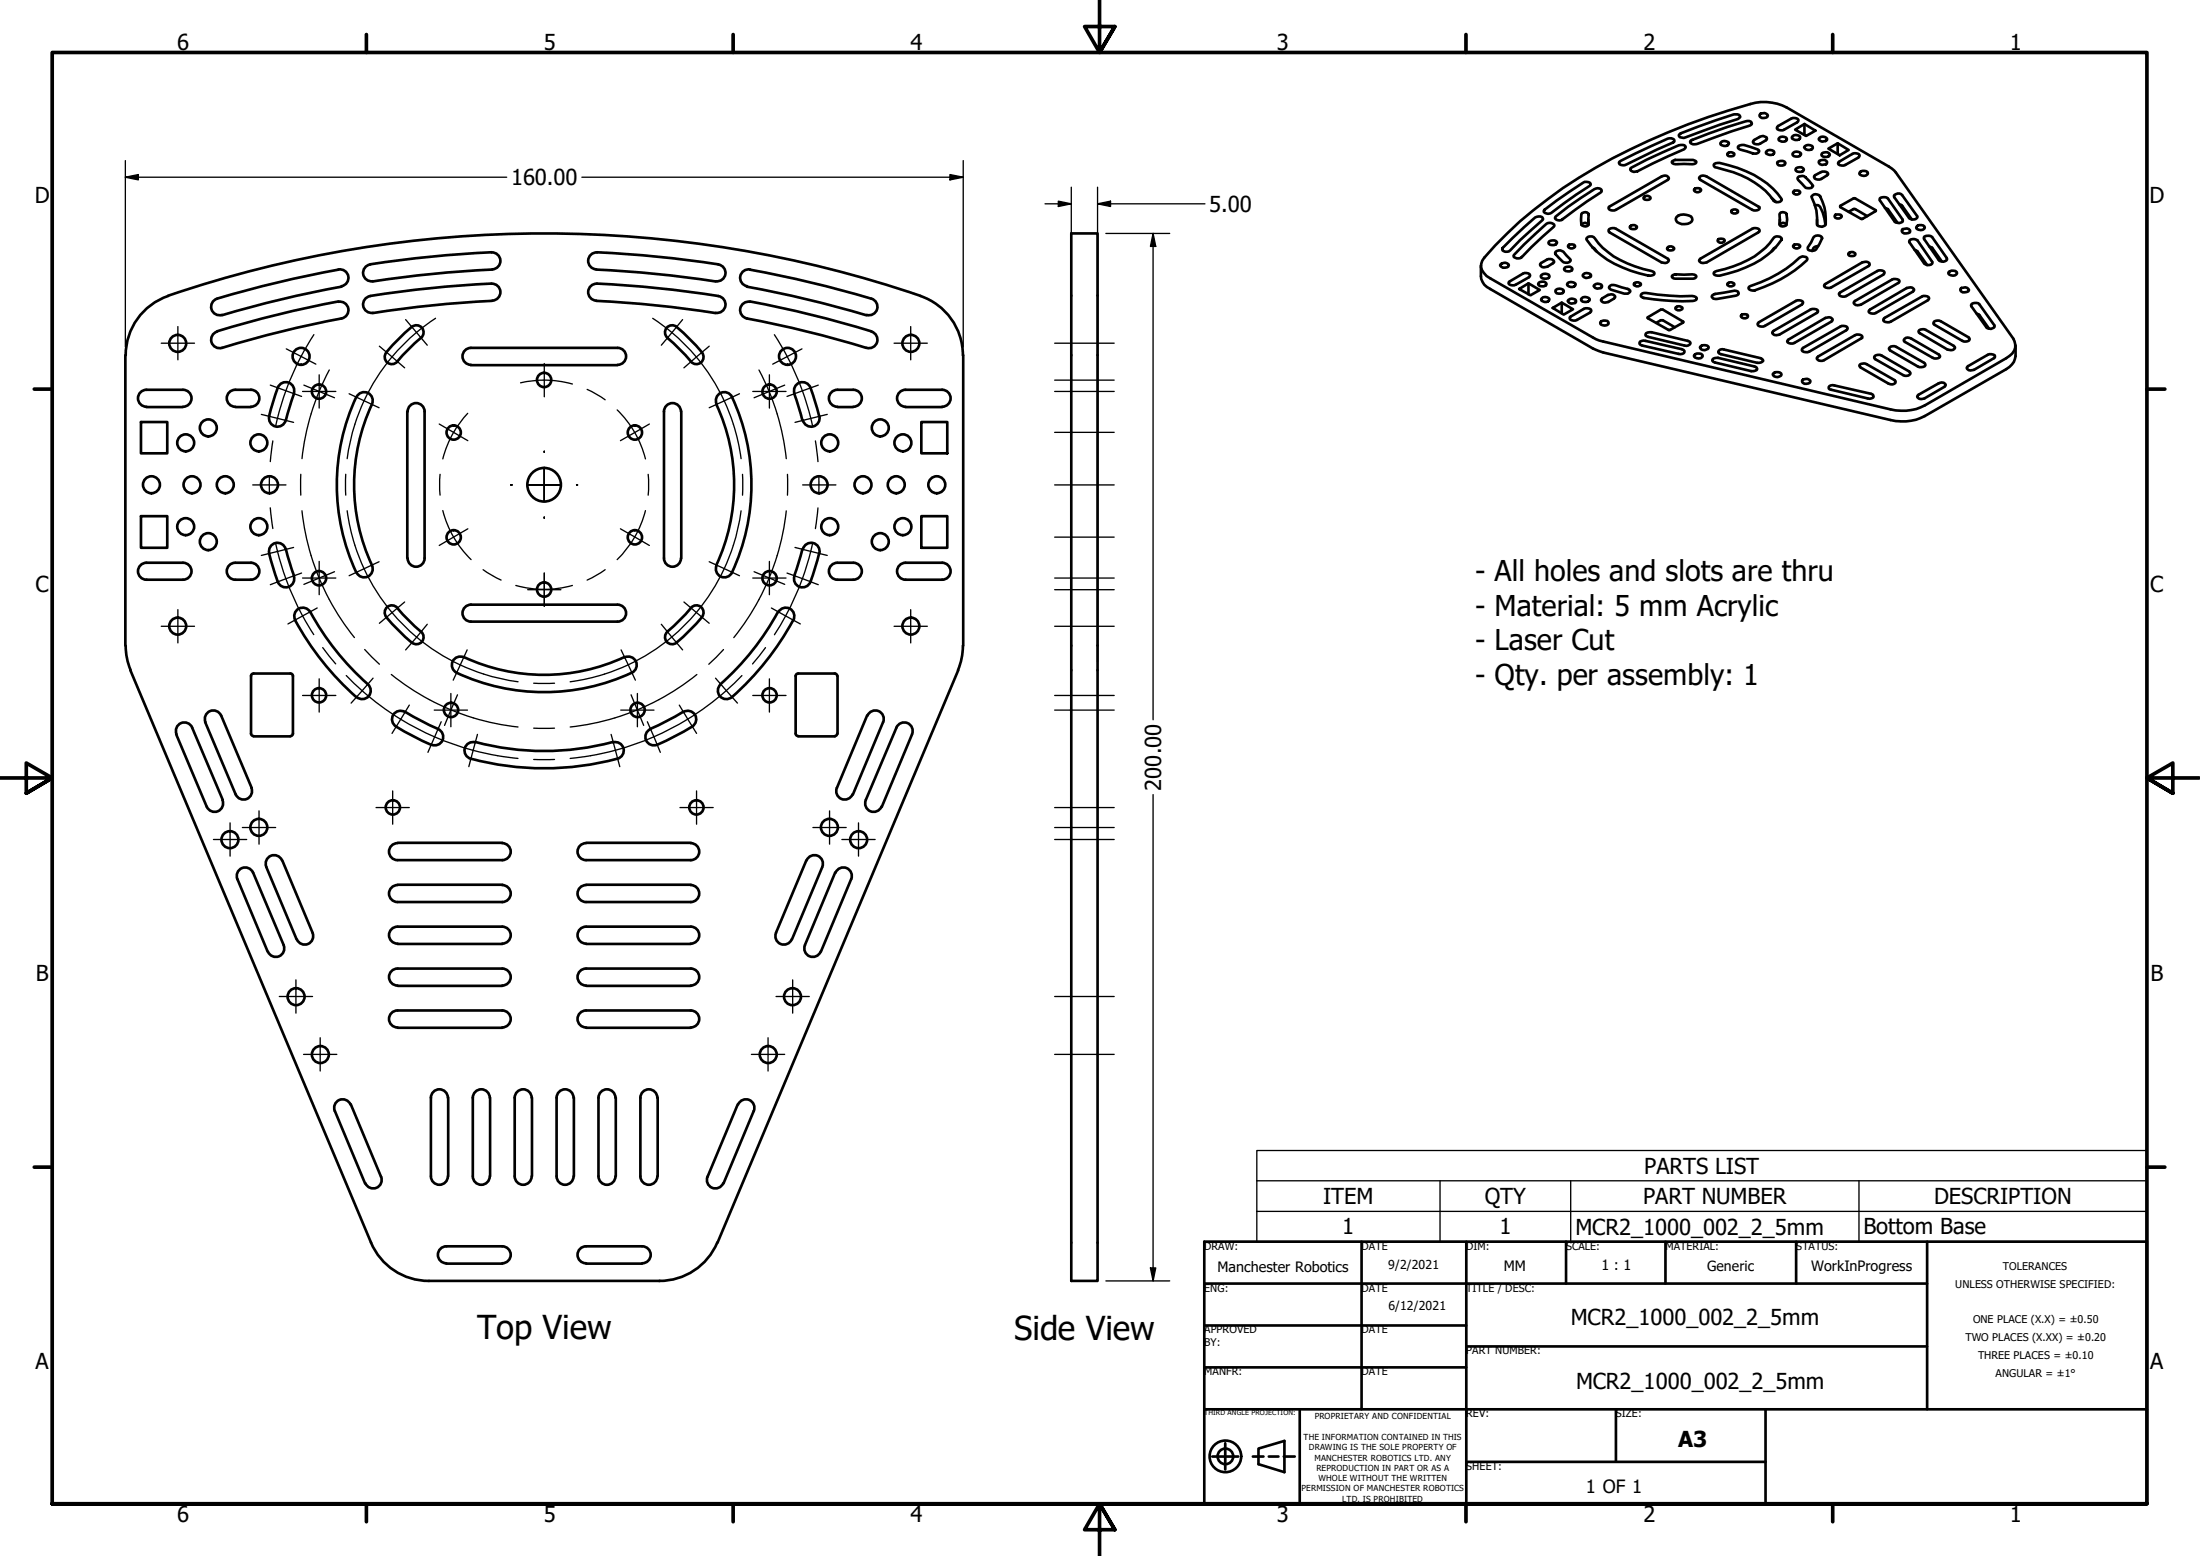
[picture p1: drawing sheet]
<svg xmlns="http://www.w3.org/2000/svg" width="420mm" height="297mm" viewBox="0 0 420 297" stroke-linecap="round" stroke-linejoin="round" font-family="sans-serif">
<!-- layer: Visible (ANSI) -->
<g fill="none" stroke="#000" stroke-width=".51">
<path d="M307.2 39.5l10.1-5.8a.82 .82 0 0 1 .8-.2 .82 .82 0 0 1 .6 .6l-10.1 6a.86 .86 0 0 1-1.4-.6zM309.2 30.9l3.2-1.6 6.1-2.8a.74 .74 0 0 1 .8-.1 .74 .74 0 0 1 .4 .7l-9.1 4.3a1.05 1.05 0 0 1-1.4-.3zM311.4 32.1a65.6 65.6 0 0 1 9.6-4.4 .68 .68 0 0 1 .9 .4l-.3 .4-6 2.7-2.9 1.5a1.05 1.05 0 0 1-1.4-.3zM313.9 37.7a.74 .74 0 0 1 .7-.3 .74 .74 0 0 1 .6 .5 .79 .79 0 0 1-1.3-.2zM319.3 30.8l.6-.3h3.4l.6 .3 .1 .2-.2 .2-.6 .2h-3.2l-.6-.2zM320.7 25.6a77.8 77.8 0 0 1 10.8-3.8l.7 .2 .2 .3-.5 .4-3.4 1.1-6.6 2.4a1.07 1.07 0 0 1-1.3-.4zM322.9 26.8a94.5 94.5 0 0 1 10.8-3.7l.7 .1 .2 .5-.5 .3-3.4 1.1-6.6 2.4a.97 .97 0 0 1-1.3-.5zM323.5 36.2a.79 .79 0 0 1 1.4 .2 .74 .74 0 0 1-.8 .3 .74 .74 0 0 1-.6-.5zM324.6 33.8a1.11 1.11 0 0 1 1.3-.1l10.1 5.8a.86 .86 0 0 1-1.4 .6l-9.9-5.8-.2-.3zM327.4 31.3l.6-.2a18.2 18.2 0 0 1 12.2 6.9l.1 .1a1.02 1.02 0 0 1-1.6 .2 15.8 15.8 0 0 0-9.3-5.9l-1.9-.5-.2-.4zM328.7 27.2a1.08 1.08 0 0 1 1.5 .1 .88 .88 0 0 1-.8 .6 .88 .88 0 0 1-.9-.5zM329.9 29.3a.93 .93 0 0 1 1.3 0v.3a.97 .97 0 0 1-1.3 0z"/>
<path d="M332 27.9a2.32 2.32 0 0 1 2.3 .2l1.3 .4 .4 .3a.85 .85 0 0 1-1.3 .5l-2.6-.9-.2-.2zM335 26.7l1-.6a.96 .96 0 0 1 1.4 .3v.2a2.49 2.49 0 0 1-2.2 .9l-.4-.4zM336.2 21.7a.97 .97 0 0 1 1.4 .4 .97 .97 0 0 1-1.6 0zM337.4 28.9a.85 .85 0 0 1 1.4 .4 .97 .97 0 0 1-1.6-.2zM338.3 37.8l.9 .7M339.4 24.2l2.7-1.5a1.13 1.13 0 0 1 1.4 .2l-.3 .5-2.5 1.4a1.16 1.16 0 0 1-1.4-.3zM339.5 30.9a1.2 1.2 0 0 1 1.5 .2 .85 .85 0 0 1-.8 .5 .85 .85 0 0 1-.8-.5zM339.8 26.3a.85 .85 0 0 1 1.4 .4 .95 .95 0 0 1-1.5-.2zM342.3 26a.85 .85 0 0 1 1.5 .4 .95 .95 0 0 1-1.6-.2zM342.5 29.2a1.08 1.08 0 0 1 1.5 .1 .88 .88 0 0 1-.8 .6 .88 .88 0 0 1-.9-.5zM342.5 36.6a.79 .79 0 0 1 1.3 .2 .74 .74 0 0 1-.7 .4 .74 .74 0 0 1-.6-.6zM342.8 24.8l1.8-1.1 2.1 1.2-1.8 1.1z"/>
<path d="M343 32.1a.85 .85 0 0 1 1.5 .4 1.01 1.01 0 0 1-1.6-.1zM343.5 33.7a1.13 1.13 0 0 1 1.3 .1l1.5 1.7a1.07 1.07 0 0 1-1.6 .2l-1.3-1.4-.1-.2zM344.6 23.7v2.1M344.7 27.9a1.09 1.09 0 0 1 1.5 .2v.2a1.02 1.02 0 0 1-1.6-.2zM346.1 37.3a1 1 0 0 1 1.5 .2 9.4 9.4 0 0 1 1.1 5.3 .95 .95 0 0 1-1.7 0 9.3 9.3 0 0 0-1.1-5.3zM346.5 33.6a2.64 2.64 0 0 1 2.2-.8l.4 .3a2.19 2.19 0 0 1-1.6 1.2 .8 .8 0 0 1-1-.7zM346.6 39.2a.83 .83 0 0 1 1 .3l.5 1.1 .5 2.2M347.4 30.7a1.19 1.19 0 0 1 1.5 .2v.2a.92 .92 0 0 1-1.6-.1zM347.5 26.3a.85 .85 0 0 1 1.4 .4 .95 .95 0 0 1-1.6-.2zM348 29.3a.85 .85 0 0 1 1.4 .3 1.01 1.01 0 0 1-1.5-.1zM349.2 28.4l1.8-1 2.1 1.2-1.8 1zM351 27.4v2"/>
<path d="M351.1 31l2.7-1.6a1.16 1.16 0 0 1 1.4 .2l-.3 .5-2.5 1.4a1.16 1.16 0 0 1-1.4-.3zM351.5 39.3l2.6-1.5 4.2 2.4-2.8 1.6-4-2.3zM355.2 32.9a.97 .97 0 0 1 1.5 .2 1.03 1.03 0 0 1-1.6 .1zM359 37.8l.3-.1a1.32 1.32 0 0 1 1.3 .2l2.8 4.2a1.01 1.01 0 0 1-1.6 .2l-2.8-4zM360 39.7l.6 .2 1.8 2.6M361.8 37.2a1.06 1.06 0 0 1 1.5 .1l2.9 4.2a1.07 1.07 0 0 1-1.6 .1l-2.8-4-.1-.2zM362.8 39l.5 .3 1.8 2.6M32.1 56.5a222.7 222.7 0 0 1 143.7 0M32.1 56.5a12 12 0 0 0-8.1 11.3M64.6 57.6a1.62 1.62 0 0 1 1.9 1.3 1.62 1.62 0 0 1-1.3 1.9M64.6 57.5l-10.9 2.4-12.2 3.3M65.2 54.6a1.61 1.61 0 0 0 1.3-1.8 1.61 1.61 0 0 0-1.9-1.3 198.6 198.6 0 0 0-23.5 5.7 1.62 1.62 0 0 0-.6 2 1.62 1.62 0 0 0 1.9 .9"/>
<path d="M65.2 54.7l-12.2 2.6-10.6 2.9M70.7 56.5a190.1 190.1 0 0 1 23.6-2.3 1.62 1.62 0 0 1 1.3 1.7 1.62 1.62 0 0 1-1.6 1.5M70.7 56.5a1.62 1.62 0 0 0-1.3 1.9 1.62 1.62 0 0 0 1.8 1.3M94 57.4l-10.7 .8-12.1 1.6M94 51.5l-10.7 .7-12.1 1.5M94 51.4a1.63 1.63 0 0 0 1.6-1.7 1.63 1.63 0 0 0-1.7-1.5 191.6 191.6 0 0 0-23.6 2.4 1.62 1.62 0 0 0-.9 1.9 1.62 1.62 0 0 0 1.8 1.2M113.9 57.4l12.2 1 10.6 1.4M113.9 57.4a1.62 1.62 0 0 1-1.6-1.7 1.62 1.62 0 0 1 1.7-1.5 187.8 187.8 0 0 1 23.6 2.4 1.62 1.62 0 0 1 .9 2 1.62 1.62 0 0 1-1.8 1.1M113.9 51.4a1.62 1.62 0 0 1-1.6-1.7 1.62 1.62 0 0 1 1.7-1.5 188.9 188.9 0 0 1 23.6 2.4 1.62 1.62 0 0 1 .9 1.9 1.62 1.62 0 0 1-1.8 1.2M113.9 51.5l12.2 .9 10.6 1.3M142.6 54.7l10.8 2.3 12 3.2M143.2 51.5l12.5 2.6 10.7 2.9"/>
<path d="M143.2 57.6l12.5 2.7 10.7 3M143.3 51.4a1.62 1.62 0 0 0-1.9 1.3 1.62 1.62 0 0 0 1.3 1.9M143.3 57.6a1.62 1.62 0 0 0-1.9 1.3 1.62 1.62 0 0 0 1.3 1.9M166.4 57a1.62 1.62 0 0 1 1.1 2 1.62 1.62 0 0 1-2 1.1M175.8 56.5a12 12 0 0 1 8.1 11.3M204.6 44.6h5v199.9h-5zM282.8 50.7a3.8 3.8 0 0 0 1.2 4.1l20.2 11.7 2 .8 54.9 12.9a9.3 9.3 0 0 0 6.5-.8l15.6-8.9a3.4 3.4 0 0 0 1.7-2.5v-2M286.5 50.5a.98 .98 0 0 1 1.7 .2 .93 .93 0 0 1-1.7-.2zM287 47.4a53.8 53.8 0 0 1 6.5-6 .84 .84 0 0 1 1.2 .4l-4.4 4-1.9 2a.93 .93 0 0 1-1.5-.3zM287.8 44.6a96.4 96.4 0 0 1 30.8-19.3 127.4 127.4 0 0 1 16.7-5.7 9.6 9.6 0 0 1 5.9 .9l19.5 11.3 1.1 .8 22.7 32a2.32 2.32 0 0 1-.7 3.3l-16.2 9.5a9.3 9.3 0 0 1-6.5 .8l-55.7-13.2-1.2-.6-19.6-11.3a2.48 2.48 0 0 1-1.1-3.9zM288.2 53.8l2.6-1.6a1.08 1.08 0 0 1 1.4 .4l-.2 .3-2.5 1.4a1.13 1.13 0 0 1-1.4-.2zM290.1 55.2l1.8-1.1 2.2 1.3-1.8 1z"/>
<path d="M291.1 46.7l4.2-4a1 1 0 0 1 1.6 .4l-4.4 4-1.9 2a1 1 0 0 1-1.5-.3zM291.9 54.1v2.1M293.9 54a.85 .85 0 0 1 1.4 .3 1.01 1.01 0 0 1-1.5-.1zM294.1 50.4a2.49 2.49 0 0 1 2.3-.9l.3 .2 .1 .4a2.49 2.49 0 0 1-2.3 .9l-.2-.2zM294.4 52.5a1.03 1.03 0 0 1 1.5 .2v.2a1.16 1.16 0 0 1-1.6 0v-.2zM294.4 56.9a1.01 1.01 0 0 1 1.5 .2 .84 .84 0 0 1-.8 .6 .84 .84 0 0 1-.8-.6zM295 40.1l2.3-1.8 5.1-3.5a.88 .88 0 0 1 1.4 .5l-7.5 5.3a.95 .95 0 0 1-1.5-.4zM295.8 46.1a1.2 1.2 0 0 1 1.6 .2 .92 .92 0 0 1-.8 .5 .92 .92 0 0 1-.9-.5zM296.5 58.8l1.8-1 2.1 1.2-1.8 1.1zM297.1 55.4a1.09 1.09 0 0 1 1.5 .1v.2a1.1 1.1 0 0 1-1.5 .1zM297.1 41.3a59.7 59.7 0 0 1 7.7-5.3 .73 .73 0 0 1 1.1 .6l-7.5 5.2a.87 .87 0 0 1-1.4-.3zM297.1 48.1a1.14 1.14 0 0 1 1.5 0l1.4 1.5a.97 .97 0 0 1-1.6 .3l-1.3-1.4-.1-.3z"/>
<path d="M298.3 57.8v2M298.8 51.1a.85 .85 0 0 1 1.5 .4 1.01 1.01 0 0 1-1.6-.1zM299.4 54a1.2 1.2 0 0 1 1.5 .2 .88 .88 0 0 1-.8 .6 .88 .88 0 0 1-.8-.5zM299.5 57.3a.85 .85 0 0 1 1.5 .3 .97 .97 0 0 1-1.6-.1zM299.7 46.7a1.09 1.09 0 0 1 1.1 .2 .69 .69 0 0 1-.7 .5 .69 .69 0 0 1-.6-.5zM302.1 56.9a1.08 1.08 0 0 1 1.5 .2 .85 .85 0 0 1-1.3 .5l-.3-.2-.1-.3zM302.1 40.7a.83 .83 0 0 1 1.3 .2v1.9a.8 .8 0 0 1-1.4 0l-.1-.9 .1-1zM302.4 52.4a.85 .85 0 0 1 1.4 .4 .95 .95 0 0 1-1.5-.2zM303.1 45.4a1.06 1.06 0 0 1 1.4 .1 14.8 14.8 0 0 0 7.7 5.3l3.2 .9 .5 .3 .1 .2a1.19 1.19 0 0 1-1.2 .4 19.2 19.2 0 0 1-11-5.8l-.8-1zM303.3 42.8a.87 .87 0 0 0-1.3 .1M303.3 41.9v1.1M304.1 47.2l.3 .2 .5 .6"/>
<path d="M304.5 54.4a.85 .85 0 0 1 1.4 .4 .97 .97 0 0 1-1.5-.2zM306 56.9a2.47 2.47 0 0 1 2.1-.7l.4 .4-.1 .2a2.49 2.49 0 0 1-2.3 .9l-.3-.4zM307.3 43.7a1.32 1.32 0 0 1 1.3 0l10.1 5.9a.7 .7 0 0 1-1.1 .6l-.3-.1-9.9-5.7-.2-.2zM307.5 54.5a2.36 2.36 0 0 1 2.2 .3l1.2 .4 .4 .3a.81 .81 0 0 1-1.1 .6l-2.5-.8-.4-.4zM311.3 43.2a.97 .97 0 0 1 1.3 0v.3a.93 .93 0 0 1-1.3 0zM312 54.2a.97 .97 0 0 1 1.4 0 .67 .67 0 0 1-.5 .5 .67 .67 0 0 1-.7-.2l-.2-.1zM313.4 56.2l.3-.2 .7-.1a51.7 51.7 0 0 0 9.1 .7l.5 .3-.1 .4-.3 .1a37.3 37.3 0 0 1-10-.6l-.2-.2zM318.6 47.2a.72 .72 0 0 1 1.1 .3 .77 .77 0 0 1-1.3-.1zM319.4 52.6l.6-.2h3.2h.4l.4 .4-.3 .3-.4 .1h-3.4l-.6-.3zM320 58.7a.93 .93 0 0 1 1.3 0v.3a.97 .97 0 0 1-1.3 0zM320.2 41.5a2.41 2.41 0 0 1 2.8-.2 .71 .71 0 0 1-.2 1.2 2.02 2.02 0 0 1-2.7-.4zM324.5 49.6l10.1-5.9a.86 .86 0 0 1 1.4 .5l-10.1 5.9a1.15 1.15 0 0 1-1.4-.3z"/>
<path d="M327 56.4l.5-.3 3.5-.6a.73 .73 0 0 1 1 .6l-.5 .3-3.6 .7a.78 .78 0 0 1-1-.5zM327.3 52l.2-.1a21.1 21.1 0 0 0 9.7-4.6l1.5-1.8a1.02 1.02 0 0 1 1.6 .1 15.1 15.1 0 0 1-8.4 6.1l-3.5 .9a1.05 1.05 0 0 1-1.1-.4zM328.2 45.6a1.09 1.09 0 0 1 1.2 .2v.2a.72 .72 0 0 1-.8 .4 .72 .72 0 0 1-.6-.6zM329.9 54.2a.93 .93 0 0 1 1.3 0v.2a.97 .97 0 0 1-1.3 0zM330.8 40.1a.7 .7 0 0 1 1.1 .4 .71 .71 0 0 1-.7 .3 .71 .71 0 0 1-.6-.6zM334.1 54.7a26.9 26.9 0 0 0 9.8-5.6 .97 .97 0 0 1 1.3 .4 23.4 23.4 0 0 1-10.4 6 .71 .71 0 0 1-.9-.6zM339.2 47.2l-.4 .2-.5 .6M339.9 40.8a.8 .8 0 0 1 1.3 .1l.1 1-.1 .9a.75 .75 0 0 1-.7 .4 .75 .75 0 0 1-.6-.4zM339.9 42.8a.8 .8 0 0 1 1.3 .1M339.9 41.9v1.1M342.5 46.9a.79 .79 0 0 1 1.3 .2 .74 .74 0 0 1-.7 .3 .74 .74 0 0 1-.6-.5zM346.3 45.3a.96 .96 0 0 1 1.7 .2l-1.2 2.1a1.13 1.13 0 0 1-1.6-.1v-.3z"/>
<path d="M347 41.9v1.1M347.2 47l-.7 .2-.4 .7M348.4 54.3l7.3-4.2a1.05 1.05 0 0 1 1.4 .3l-.2 .4-7.1 4a1.16 1.16 0 0 1-1.4-.2zM350.5 41a1.16 1.16 0 0 1 1.2 .2v.2a.72 .72 0 0 1-.7 .3 .72 .72 0 0 1-.6-.5zM351.2 56l7.3-4.3a1.13 1.13 0 0 1 1.4 .3l-.2 .4-7.1 4.1a.86 .86 0 0 1-1.4-.5zM353 48.4a.97 .97 0 0 1 1.3 0v.2a.93 .93 0 0 1-1.3 0zM353.1 40.4l1-.5 2.5 1.4M354.3 57.5l7-4.1a1.24 1.24 0 0 1 1.5 .2l-.3 .4-7.1 4.2a1.08 1.08 0 0 1-1.4-.4zM357.1 59.1l7.1-4.1a1.05 1.05 0 0 1 1.4 .3l-.3 .4-7 4a1.13 1.13 0 0 1-1.4-.2zM363.4 43.7a.97 .97 0 0 1 1.4 .4l-.1 .3a1.19 1.19 0 0 1-1.5-.2v-.3zM364.7 45.9a1.24 1.24 0 0 1 1.5 0l2.9 4.3a.99 .99 0 0 1-1.6 .1l-2.8-4zM365.6 47.7l.6 .3 1.8 2.6"/>
<path d="M366 43.3a.95 .95 0 0 1 1.6 .2 1.03 1.03 0 0 1-1.6 0zM367.5 45.2l.2-.1a1.32 1.32 0 0 1 1.3 .2l2.9 4.2a1.01 1.01 0 0 1-1.6 .1l-2.8-4zM368.4 47l.6 .3 1.8 2.6M372.1 52a1.16 1.16 0 0 1 1.6-.1l.1 .3a1.03 1.03 0 0 1-1.7 0zM374.6 55a1.06 1.06 0 0 1 1.4 .4 1.03 1.03 0 0 1-1.6 0v-.2zM376.6 58l.2-.1a1.16 1.16 0 0 1 1.2 .2l2.9 4.2a1.01 1.01 0 0 1-1.6 .2l-2.8-4zM377.5 59.9l.5 .2 1.9 2.6M23.9 67.8v55.4M27.9 74.4h7M27.9 77.7h7M28 74.4a1.62 1.62 0 0 0-1.6 1.6 1.62 1.62 0 0 0 1.6 1.6M35 74.4a1.62 1.62 0 0 1 1.6 1.6 1.62 1.62 0 0 1-1.6 1.6"/>
<path d="M41.5 63.3a1.62 1.62 0 0 0-1.1 2 1.62 1.62 0 0 0 2 1.1M44.9 74.4a1.62 1.62 0 0 0-1.6 1.6 1.62 1.62 0 0 0 1.6 1.6M45 74.4h2.9M45 77.7h2.9M47.9 74.4a1.62 1.62 0 0 1 1.6 1.6 1.62 1.62 0 0 1-1.6 1.6M51.4 79.4a1.62 1.62 0 0 0 1.2 2 1.62 1.62 0 0 0 2-1.2M56.1 75.1a1.62 1.62 0 0 0-1-2.1 1.62 1.62 0 0 0-2 1l-1.7 5.4M56.2 75.1l-1.6 5.1M65.2 60.8l-10.7 2.3-12.1 3.3M68 75.8a39.6 39.6 0 0 0 0 33.5M68.1 75.8a1.62 1.62 0 0 1 2.1-.8 1.62 1.62 0 0 1 .8 2.2M71 77.2a36.3 36.3 0 0 0 0 30.7"/>
<path d="M73.8 67.2a31.6 31.6 0 0 1 5.2-5 1.35 1.35 0 0 1 1.7 .6 1.35 1.35 0 0 1-.3 1.7l-2.4 2.1-2.1 2.4M73.8 67.3a1.37 1.37 0 0 0 .2 1.9 1.37 1.37 0 0 0 1.9-.2M77.8 78.5v28M77.9 78.6a1.62 1.62 0 0 1 1.6-1.7 1.62 1.62 0 0 1 1.6 1.7M81.1 78.5v28M89.9 66.4h28.1a1.62 1.62 0 0 1 1.6 1.6 1.62 1.62 0 0 1-1.6 1.6M89.9 69.7h28M89.9 66.4a1.62 1.62 0 0 0-1.6 1.6 1.62 1.62 0 0 0 1.6 1.6M126.8 78.6a1.62 1.62 0 0 1 1.6-1.7 1.62 1.62 0 0 1 1.6 1.7M126.8 78.5v28M127.5 64.5l2.3 2.2 2.2 2.3M129.2 62.4a31.6 31.6 0 0 1 5.1 5.3 1.37 1.37 0 0 1-.6 1.6 1.37 1.37 0 0 1-1.7-.3"/>
<path d="M129.2 62.4a1.37 1.37 0 0 0-1.9 .2 1.37 1.37 0 0 0 .2 1.9M130.1 78.5v28M136.8 77.2a36.3 36.3 0 0 1 0 30.7M139.8 75.8a1.62 1.62 0 0 0-2.1-.8 1.62 1.62 0 0 0-.8 2.2M139.8 75.8a39.4 39.4 0 0 1-.2 33.9 1.62 1.62 0 0 1-2.1 .3 1.62 1.62 0 0 1-.6-2.1M142.6 60.8l12.3 2.7 10.5 2.9M151.7 75.2l1.5 5M151.7 75.1a1.62 1.62 0 0 1 1-2.1 1.62 1.62 0 0 1 2.1 1l1.5 4.8a1.76 1.76 0 0 1-1 2.6 1.62 1.62 0 0 1-2-1.2M159.9 77.6a1.62 1.62 0 0 1-1.6-1.6 1.62 1.62 0 0 1 1.7-1.6h3a1.62 1.62 0 0 1 1.6 1.6 1.62 1.62 0 0 1-1.6 1.6M160 77.7h2.9M166.4 63.3a1.62 1.62 0 0 1 1.1 2 1.62 1.62 0 0 1-2 1.1M172.9 77.7h7.1"/>
<path d="M179.9 74.4a1.62 1.62 0 0 1 1.6 1.6 1.62 1.62 0 0 1-1.6 1.6M180 74.4h-7.1a1.62 1.62 0 0 0-1.6 1.6 1.62 1.62 0 0 0 1.6 1.6M184 67.8v55.4M299.8 60.6l2.7-1.6a1.15 1.15 0 0 1 1.4 .3l-.2 .4-2.5 1.4a.86 .86 0 0 1-1.4-.5zM305.8 61.3a1.22 1.22 0 0 1 1.3 .2l.1 .2a.97 .97 0 0 1-1.6 .1v-.3zM313.2 65.2l.7-.2 .4 .1 6.9 1.6 .5 .3v.2a.93 .93 0 0 1-1.2 .3l-6.9-1.5-.5-.4zM314.4 63.6l1-.2 6.9 1.7 .5 .3a.73 .73 0 0 1-1.1 .6l-6.9-1.7-.5-.2zM314.6 60.6l2.6-1.5h.4l3.9 2.4-2.7 1.5zM316.3 61.6l.9-.5h.4l2.2 1.4M323.5 67.8a1.16 1.16 0 0 1 1.6-.1l.1 .3a1.03 1.03 0 0 1-1.7 .1zM324.7 66.2a1.07 1.07 0 0 1 1.6 .1 .89 .89 0 0 1-.8 .5 .89 .89 0 0 1-.8-.6zM327.2 68.5l.9-.2 7 1.7 .3 .1 .2 .4a1.19 1.19 0 0 1-1.1 .4l-7-1.7-.5-.3z"/>
<path d="M328.3 66.9l.2-.2h.7l7 1.7 .5 .5a1.19 1.19 0 0 1-1.1 .4l-6.9-1.7-.5-.3zM332.7 60.1a1.01 1.01 0 0 1 1.1 .1v.2a.74 .74 0 0 1-.7 .4 .74 .74 0 0 1-.6-.6zM335.7 61.7l7.3-4.2a1.13 1.13 0 0 1 1.4 .2l-.3 .5-7 4a1.05 1.05 0 0 1-1.4-.3zM338.5 63.4l7.3-4.3a1.24 1.24 0 0 1 1.4 .3l-.2 .3-7.1 4.2a1.08 1.08 0 0 1-1.4-.4zM338.6 71.4a1.16 1.16 0 0 1 1.6-.1v.3a.91 .91 0 0 1-.9 .4 .91 .91 0 0 1-.7-.6zM341.6 64.8l7-4.1a1.05 1.05 0 0 1 1.4 .3l-.2 .4-7.1 4.1a1.13 1.13 0 0 1-1.4-.3zM344.2 72.6a.95 .95 0 0 1 1.6 .2 .97 .97 0 0 1-1.6 .1zM344.2 66.6l7.3-4.3a1.08 1.08 0 0 1 1.4 .4l-.3 .3-7 4.1a1.24 1.24 0 0 1-1.5-.2zM347.2 68.1l7.1-4.1a.86 .86 0 0 1 1.4 .5l-7.3 4.3a1.05 1.05 0 0 1-1.4-.4zM349.4 73.7l.6-.2 7.3 1.7 .3 .1 .2 .4a1.02 1.02 0 0 1-1.1 .4l-7.3-1.8-.2-.1zM355.2 69.6a1.35 1.35 0 0 1 1.3-.1l5.3 3.1 .2 .3a.9 .9 0 0 1-1.4 .3l-5.3-3-.2-.4zM358.1 67.9a1.32 1.32 0 0 1 1.2 0l5.3 3 .3 .4a.96 .96 0 0 1-1.4 .3l-5.4-3-.2-.2z"/>
<path d="M359.9 60.7l7.1-4.1a1.08 1.08 0 0 1 1.4 .3l-.2 .4-7.1 4.1a1.24 1.24 0 0 1-1.4-.3zM360.9 66.3a1.17 1.17 0 0 1 1.2-.1l5.4 3.1 .2 .4a1.08 1.08 0 0 1-1.4 .3l-5.3-3.1-.3-.4zM363.7 64.7a1.01 1.01 0 0 1 1.3-.1l5.3 3.1 .2 .4a1.03 1.03 0 0 1-1.4 .2l-5.3-3-.2-.2zM366.4 75.4l3.8-2.2a.97 .97 0 0 1 1.4 .3l-.3 .3-3.8 2.3a1.08 1.08 0 0 1-1.4-.4zM366.5 63a1.35 1.35 0 0 1 1.3 0l5.3 3 .3 .4a1 1 0 0 1-1.5 .3l-5.4-3.2-.1-.3zM369.4 61.4a1.32 1.32 0 0 1 1.2-.1l5.3 3.1 .3 .4a.96 .96 0 0 1-1.4 .3l-5.3-3.1-.2-.2zM375.7 70.1l3.9-2.4a1.13 1.13 0 0 1 1.4 .3l-.2 .4-3.8 2.2a1.05 1.05 0 0 1-1.4-.3zM26.9 80.6h5v5.9h-5zM26.9 98.5h5v6.1h-5zM176 80.6h4.9v5.9h-4.9zM176 98.5h4.9v6.1h-4.9zM27.9 107.4h7"/>
<path d="M27.9 110.7h7M28 107.4a1.62 1.62 0 0 0-1.6 1.6 1.62 1.62 0 0 0 1.6 1.7M35 107.4a1.62 1.62 0 0 1 1.6 1.6 1.62 1.62 0 0 1-1.6 1.7M44.9 107.4a1.62 1.62 0 0 0-1.6 1.6 1.62 1.62 0 0 0 1.6 1.7M45 107.4h2.9M45 110.7h2.9M47.9 107.4a1.62 1.62 0 0 1 1.6 1.6 1.62 1.62 0 0 1-1.6 1.7M51.4 105.6l1.2 4.1a3.3 3.3 0 0 0 1.3 2.3 1.62 1.62 0 0 0 1.8-.3 1.62 1.62 0 0 0 .4-1.7M51.4 105.6a1.62 1.62 0 0 1 1.2-1.9 1.62 1.62 0 0 1 2 1.1l1.6 5.1M56.3 118.4a54.1 54.1 0 0 0 11.7 14.7M59.2 116.8a1.62 1.62 0 0 0-2.2-.6 1.62 1.62 0 0 0-.6 2.2M59.2 116.8a50.8 50.8 0 0 0 11 13.8"/>
<path d="M71 107.9a1.62 1.62 0 0 1-.8 2.2 1.62 1.62 0 0 1-2.1-.8M75.9 116.1l3.3 3.4a4.7 4.7 0 0 1 1.7 1.8 1.37 1.37 0 0 1-.6 1.5 1.37 1.37 0 0 1-1.6-.1 36.9 36.9 0 0 1-4.9-4.9M75.9 116a1.37 1.37 0 0 0-1.9-.1 1.37 1.37 0 0 0-.2 1.9M77.9 106.6a1.62 1.62 0 0 0 1.6 1.6 1.62 1.62 0 0 0 1.6-1.6M89.9 115.4h28.1a1.62 1.62 0 0 1 1.6 1.6 1.62 1.62 0 0 1-1.6 1.7h-28.1M89.9 115.4a1.62 1.62 0 0 0-1.6 1.6 1.62 1.62 0 0 0 1.6 1.7M126.8 106.6a1.62 1.62 0 0 0 1.6 1.6 1.62 1.62 0 0 0 1.6-1.6M132 116a1.37 1.37 0 0 1 1.9-.1 1.37 1.37 0 0 1 .1 1.9M132 116.1l-2.2 2.3-2.4 2.2M134 117.8a39.3 39.3 0 0 1-4.8 4.9M148.6 116.8a50.8 50.8 0 0 1-11 13.8M148.7 116.8a1.62 1.62 0 0 1 2.2-.6 1.62 1.62 0 0 1 .6 2.2"/>
<path d="M151.5 118.4a51.9 51.9 0 0 1-12.1 14.9 1.62 1.62 0 0 1-2-.6 1.62 1.62 0 0 1 .2-2.1M153.2 104.8l-1.5 5.1M153.3 104.8a1.62 1.62 0 0 1 2-1.1 1.62 1.62 0 0 1 1.2 1.9M156.4 105.6l-1.1 4.1a3.3 3.3 0 0 1-1.4 2.3 1.62 1.62 0 0 1-1.7-.3 1.62 1.62 0 0 1-.5-1.7M158.8 107.9l.7-.4 .4-.1h3.1a1.62 1.62 0 0 1 1.6 1.7 1.62 1.62 0 0 1-1.7 1.6h-3a1.62 1.62 0 0 1-1.5-1 1.62 1.62 0 0 1 .4-1.8zM179.9 107.4a1.62 1.62 0 0 1 1.6 1.6 1.62 1.62 0 0 1-1.6 1.7M180 107.4h-7.1a1.62 1.62 0 0 0-1.6 1.6 1.62 1.62 0 0 0 1.6 1.7h7.1M24 123.3l.2 2 .7 2.6M24.9 127.9l45.9 109.3a12 12 0 0 0 11.1 7.3M36.7 138.9l5.8 13.8M36.7 138.9a1.62 1.62 0 0 0-2.1-.9 1.62 1.62 0 0 0-.9 2.2M39.2 137.8l5.8 13.9"/>
<path d="M42.2 136.6l5.9 13.8M42.2 136.6a1.62 1.62 0 0 0-2.1-.9 1.62 1.62 0 0 0-.9 2.2M47.9 129v11.1M48.4 128.6l-.4 .2-.1 .2M48.5 128.6h6.9M55.5 128.6l.4 .2v.2M55.9 129v11.1M70.3 130.6a1.62 1.62 0 0 1 .1 2.3 1.62 1.62 0 0 1-2.3 .2M77.3 135.9a1.62 1.62 0 0 0-2.2 .6 1.62 1.62 0 0 0 .5 2.2l3.7 2 3 1.5M77.4 135.9l3 1.7 3.2 1.5M83.7 139.2a1.62 1.62 0 0 1 .8 2.1 1.62 1.62 0 0 1-2.1 .9M88.6 125.4a36.3 36.3 0 0 0 30.7 0"/>
<path d="M88.6 125.5a1.62 1.62 0 0 0-2.2 .8 1.62 1.62 0 0 0 .8 2.1M119.3 125.5a1.61 1.61 0 0 1 2.2 .8 1.61 1.61 0 0 1-.9 2.1 39.6 39.6 0 0 1-33.4 0M124.2 139.2a1.62 1.62 0 0 0-.8 2.1 1.62 1.62 0 0 0 2.1 .9M127.5 120.6a1.37 1.37 0 0 0-.2 1.9 1.37 1.37 0 0 0 1.9 .2M130.5 135.9l-3.1 1.7-3.2 1.6M130.5 135.9a1.62 1.62 0 0 1 2.2 .6 1.62 1.62 0 0 1-.5 2.2l-2.9 1.7-3.8 1.8M152 129v11.1M159.4 128.6l.4 .2 .1 .2M159.4 128.6h-7l-.4 .2v.2M160 129v11.1M165.6 136.6l-5.8 13.8a1.62 1.62 0 0 0 .9 2.1 1.62 1.62 0 0 0 2.1-.9M165.7 136.6a1.62 1.62 0 0 1 2.1-.9 1.62 1.62 0 0 1 .9 2.2"/>
<path d="M168.7 137.8l-5.8 13.9M171.2 138.9a1.62 1.62 0 0 1 2.1-.9 1.62 1.62 0 0 1 .9 2.2M171.2 138.9l-5.8 13.8M183 127.9l-46 109.3M183.9 123.3l-.3 2.7-.6 1.9M33.7 140.2l5.8 13.8M42.5 152.7a1.62 1.62 0 0 1-.9 2.2 1.62 1.62 0 0 1-2.1-.9M47.9 140l.3 .4 .2 .1M48 150.4a1.62 1.62 0 0 1-.9 2.1 1.62 1.62 0 0 1-2.1-.9M48.5 140.6h6.9M55.9 140v.3l-.4 .2M89.9 144.8a54.1 54.1 0 0 0 28 0"/>
<path d="M90.7 141.7a1.62 1.62 0 0 0-1.9 1.2 1.62 1.62 0 0 0 1.1 1.9M90.8 141.6a50.8 50.8 0 0 0 26.3 0M117.1 141.7a1.62 1.62 0 0 1 2 1.2 1.62 1.62 0 0 1-1.2 1.9M152 140l.2 .4 .2 .1M152.5 140.6h6.9M159.9 140l-.1 .3-.4 .2M165.4 152.7a1.62 1.62 0 0 0 .8 2.2 1.62 1.62 0 0 0 2.1-.9M174.2 140.2l-5.8 13.8M48.3 166.5l5.9 13.9M48.3 166.6a1.62 1.62 0 0 0-2.1-.9 1.62 1.62 0 0 0-.9 2.1l5.8 13.9M50.9 165.5l5.7 13.8M53.8 164.2a1.62 1.62 0 0 0-2.1-.8 1.62 1.62 0 0 0-.8 2.1"/>
<path d="M53.9 164.3l5.8 13.7M59.7 178.1a1.62 1.62 0 0 1-.9 2.1 1.62 1.62 0 0 1-2.1-.9M75.9 161a1.62 1.62 0 0 0-1.6 1.6 1.62 1.62 0 0 0 1.6 1.6M75.9 169a1.62 1.62 0 0 0-1.6 1.6 1.62 1.62 0 0 0 1.6 1.6M75.9 176.9a1.62 1.62 0 0 0-1.6 1.6 1.62 1.62 0 0 0 1.6 1.6M75.9 176.9h20M75.9 172.2h20M75.9 168.9h20M75.9 164.2h20M75.9 160.9h20M95.9 161a1.62 1.62 0 0 1 1.6 1.6 1.62 1.62 0 0 1-1.6 1.6M95.9 169a1.62 1.62 0 0 1 1.6 1.6 1.62 1.62 0 0 1-1.6 1.6"/>
<path d="M95.9 176.9a1.62 1.62 0 0 1 1.6 1.6 1.62 1.62 0 0 1-1.6 1.6M111.9 176.9a1.62 1.62 0 0 0-1.6 1.6 1.62 1.62 0 0 0 1.6 1.6M111.9 169a1.62 1.62 0 0 0-1.6 1.6 1.62 1.62 0 0 0 1.6 1.6M111.9 161a1.62 1.62 0 0 0-1.6 1.6 1.62 1.62 0 0 0 1.6 1.6M112 176.9h20M112 172.2h20M112 168.9h20M112 164.2h20M112 160.9h20M131.9 176.9a1.62 1.62 0 0 1 1.6 1.6 1.62 1.62 0 0 1-1.6 1.6M131.9 169a1.62 1.62 0 0 1 1.6 1.6 1.62 1.62 0 0 1-1.6 1.6M131.9 161a1.62 1.62 0 0 1 1.6 1.6 1.62 1.62 0 0 1-1.6 1.6"/>
<path d="M148.2 178.1a1.62 1.62 0 0 0 .9 2.1 1.62 1.62 0 0 0 2.1-.9M154 164.3l-5.8 13.7M154.1 164.2a1.62 1.62 0 0 1 2.1-.8 1.62 1.62 0 0 1 .8 2.1M157 165.5l-5.7 13.8M159.5 166.5l-5.8 13.9M159.6 166.6a1.62 1.62 0 0 1 2.1-.9 1.62 1.62 0 0 1 .9 2.1l-5.8 13.9M54.2 180.4a1.62 1.62 0 0 1-.9 2.1 1.62 1.62 0 0 1-2.1-.8M75.9 184.9a1.62 1.62 0 0 0-1.6 1.6 1.62 1.62 0 0 0 1.6 1.6M75.9 192.9a1.62 1.62 0 0 0-1.6 1.6 1.62 1.62 0 0 0 1.6 1.6M75.9 196.2h20M75.9 192.9h20M75.9 188.2h20"/>
<path d="M75.9 184.9h20M75.9 180.2h20M95.9 184.9a1.62 1.62 0 0 1 1.6 1.6 1.62 1.62 0 0 1-1.6 1.6M95.9 192.9a1.62 1.62 0 0 1 1.6 1.6 1.62 1.62 0 0 1-1.6 1.6M111.9 192.9a1.62 1.62 0 0 0-1.6 1.6 1.62 1.62 0 0 0 1.6 1.6M111.9 184.9a1.62 1.62 0 0 0-1.6 1.6 1.62 1.62 0 0 0 1.6 1.6M112 196.2h20M112 192.9h20M112 188.2h20M112 184.9h20M112 180.2h20M131.9 192.9a1.62 1.62 0 0 1 1.6 1.6 1.62 1.62 0 0 1-1.6 1.6"/>
<path d="M131.9 184.9a1.62 1.62 0 0 1 1.6 1.6 1.62 1.62 0 0 1-1.6 1.6M153.7 180.4a1.62 1.62 0 0 0 .9 2.1 1.62 1.62 0 0 0 2.1-.8M66.9 210.8a1.62 1.62 0 0 0-2.1-.8 1.62 1.62 0 0 0-.9 2.1l5.8 13.8M67 210.8l5.8 13.8a1.62 1.62 0 0 1-.9 2.1 1.62 1.62 0 0 1-2.1-.8M85.5 209.6a1.62 1.62 0 0 0-1.6-1.7 1.62 1.62 0 0 0-1.6 1.7v14.9M85.6 209.5v15M93.5 209.6a1.62 1.62 0 0 0-1.6-1.7 1.62 1.62 0 0 0-1.6 1.7v14.9M93.6 209.5v15M101.5 209.6a1.62 1.62 0 0 0-1.6-1.7 1.62 1.62 0 0 0-1.6 1.7v14.9M101.6 209.5v15M109.5 209.6a1.62 1.62 0 0 0-1.6-1.7 1.62 1.62 0 0 0-1.6 1.7v14.9M109.6 209.5v15"/>
<path d="M117.5 209.6a1.62 1.62 0 0 0-1.6-1.7 1.62 1.62 0 0 0-1.6 1.7v14.9M117.6 209.5v15M125.5 209.6a1.62 1.62 0 0 0-1.6-1.7 1.62 1.62 0 0 0-1.6 1.7v14.9M125.6 209.5v15M140.9 210.8l-5.8 13.8a1.62 1.62 0 0 0 .9 2.1 1.62 1.62 0 0 0 2.1-.8M141 210.8a1.62 1.62 0 0 1 2.1-.8 1.62 1.62 0 0 1 .9 2.1l-5.8 13.8M82.3 224.6a1.62 1.62 0 0 0 1.6 1.6 1.62 1.62 0 0 0 1.6-1.6M90.3 224.6a1.62 1.62 0 0 0 1.6 1.6 1.62 1.62 0 0 0 1.6-1.6M95.9 237.9a1.62 1.62 0 0 1 1.6 1.6 1.62 1.62 0 0 1-1.6 1.7M95.9 237.9h-10.7a1.62 1.62 0 0 0-1.6 1.6 1.62 1.62 0 0 0 1.6 1.7M98.3 224.6a1.62 1.62 0 0 0 1.6 1.6 1.62 1.62 0 0 0 1.6-1.6M106.3 224.6a1.62 1.62 0 0 0 1.6 1.6 1.62 1.62 0 0 0 1.6-1.6"/>
<path d="M111.9 237.9a1.62 1.62 0 0 0-1.6 1.6 1.62 1.62 0 0 0 1.6 1.7M112 237.9h10.6M114.3 224.6a1.62 1.62 0 0 0 1.6 1.6 1.62 1.62 0 0 0 1.6-1.6M122.3 224.6a1.62 1.62 0 0 0 1.6 1.6 1.62 1.62 0 0 0 1.6-1.6M122.7 237.9a1.62 1.62 0 0 1 1.6 1.6 1.62 1.62 0 0 1-1.6 1.7M137 237.2a12 12 0 0 1-11 7.3M81.9 244.5h44.1M85.2 241.2h10.7M112 241.2h10.6"/>
<circle cx="33.9" cy="65.5" r="1.62"/>
<circle cx="57.5" cy="68" r="1.62"/>
<circle cx="60.9" cy="74.8" r="1.37"/>
<circle cx="103.9" cy="72.5" r="1.37"/>
<circle cx="147" cy="74.8" r="1.37"/>
<circle cx="150.4" cy="68" r="1.62"/>
<circle cx="174" cy="65.5" r="1.62"/>
<circle cx="28.9" cy="92.5" r="1.62"/>
<circle cx="35.5" cy="84.5" r="1.62"/>
<circle cx="36.7" cy="92.5" r="1.62"/>
<circle cx="39.8" cy="81.7" r="1.62"/>
<circle cx="43" cy="92.5" r="1.62"/>
<circle cx="49.4" cy="84.5" r="1.62"/>
<circle cx="51.5" cy="92.5" r="1.62"/>
<circle cx="86.6" cy="82.6" r="1.37"/>
<circle cx="103.9" cy="92.5" r="3.2"/>
<circle cx="121.3" cy="82.6" r="1.37"/>
<circle cx="156.4" cy="92.5" r="1.62"/>
<circle cx="158.5" cy="84.5" r="1.62"/>
<circle cx="164.8" cy="92.5" r="1.62"/>
<circle cx="168.1" cy="81.7" r="1.62"/>
<circle cx="171.2" cy="92.5" r="1.62"/>
<circle cx="172.4" cy="84.5" r="1.62"/>
<circle cx="178.9" cy="92.5" r="1.62"/>
<circle cx="33.9" cy="119.5" r="1.62"/>
<circle cx="35.5" cy="100.5" r="1.62"/>
<circle cx="39.8" cy="103.4" r="1.62"/>
<circle cx="49.4" cy="100.5" r="1.62"/>
<circle cx="60.9" cy="110.4" r="1.37"/>
<circle cx="86.6" cy="102.6" r="1.37"/>
<circle cx="103.9" cy="112.5" r="1.37"/>
<circle cx="121.3" cy="102.6" r="1.37"/>
<circle cx="147" cy="110.4" r="1.37"/>
<circle cx="158.5" cy="100.5" r="1.62"/>
<circle cx="168.1" cy="103.4" r="1.62"/>
<circle cx="172.4" cy="100.5" r="1.62"/>
<circle cx="174" cy="119.5" r="1.62"/>
<circle cx="60.9" cy="132.7" r="1.37"/>
<circle cx="86.1" cy="135.5" r="1.37"/>
<circle cx="121.8" cy="135.5" r="1.37"/>
<circle cx="147" cy="132.7" r="1.37"/>
<circle cx="49.4" cy="157.9" r="1.62"/>
<circle cx="75" cy="154.1" r="1.37"/>
<circle cx="133" cy="154.1" r="1.37"/>
<circle cx="158.4" cy="157.9" r="1.62"/>
<circle cx="43.9" cy="160.3" r="1.62"/>
<circle cx="164" cy="160.3" r="1.62"/>
<circle cx="56.5" cy="190.3" r="1.62"/>
<circle cx="151.4" cy="190.3" r="1.62"/>
<circle cx="61.2" cy="201.3" r="1.62"/>
<circle cx="146.7" cy="201.3" r="1.62"/>
</g>
<!-- layer: Symbol (ANSI) -->
<path d="M240 225.4v-5.8h170v5.8M240 225.4h170v5.9M240 225.4v11.6h170v-5.7M240 231.3h170M275 225.4v11.6M300 225.4v11.6M355 225.4v11.6" fill="none" stroke="#000" stroke-width=".25"/>
<!-- layer: Border (ANSI) -->
<g fill="none" stroke="#000" stroke-width=".7">
<path d="M70 6.6v3.4M140 6.6v3.4M210 0v10l-2.9-4.9h5.8l-2.9 4.9 2.9-4.9M280 6.6v3.4M350 6.6v3.4M6.5 74.3h3.5M410 74.3h3.4M0 148.5h10l-5-2.8v5.7l5-2.9-5 2.9M420 148.5h-10l5-2.8v5.7l-5-2.9 5 2.9M6.5 222.8h3.5M410 222.8h3.4M10 287.1v-277.1h400v277.1h-400h400"/>
<path d="M70 287.1v3.4M140 287.1v3.4M212.9 292l-2.9-4.9 2.9 4.9h-5.8l2.9-4.9v9.9M280 287.1v3.4M350 287.1v3.4"/>
</g>
<!-- layer: Title (ANSI) -->
<g fill="none" stroke="#000" stroke-width=".51">
<path d="M230 237h180v50.1h-180zM260 237v32M280 237v50.1M299.1 237v8M318.1 237v8M343 237v8M368 237v32M230 253h50M230 245h138M280 257h88M230 269h180M230 261h50"/>
<path d="M231.5 278.1h5M234 275.5v5M239.3 278.1h2M240.3 276.5l5-1.4v5.9l-5-1.5zM242.3 278.1h1.9M245.2 278.1h2.1M248.2 269v18.1M280 279.1h57.2M308.6 269v10.1M337.2 269v18.1"/>
<circle cx="234" cy="278" r="3"/>
<circle cx="234" cy="278" r="1.49"/>
</g>
<!-- layer: Dimension (ANSI) -->
<g fill="none" stroke="#000" stroke-width=".25">
<path d="M23.9 33.8l2.5-.5v1zM23.9 33.8h72.9M23.9 30.7v35.5M111.1 33.8h72.9M181.4 33.3l2.6 .5-2.6 .5zM184 30.7v35.5M199.6 38.9h5M202.1 38.4l2.5 .5-2.5 .5zM204.6 35.7v29.8M209.6 38.9l2.5-.5v1zM209.6 38.9h20.5M209.6 35.7v29.8"/>
<path d="M211.2 44.6h12.2M220.2 44.6l.5 2.4h-1zM220.2 44.6v92.8M204.6 65.6v6.8M204.6 72.6v2.1M204.6 74.9v7.6M209.6 65.6v6.8M209.6 72.6v2.1M209.6 74.9v7.6M204.6 82.7v9.7M204.6 92.6v9.9M209.6 82.7v9.7"/>
<path d="M209.6 92.6v9.9M204.6 102.7v7.6M204.6 110.5v1.9M204.6 112.6v6.8M204.6 119.6v6.7M209.6 102.7v7.6M209.6 110.5v1.9M209.6 112.6v6.8M209.6 119.6v6.7M220.2 151.7v92.8M211.2 244.5h12.2M219.7 242h1l-.5 2.5z"/>
</g>
<g fill="#000">
<path d="M23.9 33.8l2.5-.5v1z" fill-rule="evenodd"/>
<path d="M181.4 33.3l2.6 .5-2.6 .5z" fill-rule="evenodd"/>
<path d="M202.1 38.4l2.5 .5-2.5 .5z" fill-rule="evenodd"/>
<path d="M209.6 38.9l2.5-.5v1z" fill-rule="evenodd"/>
<path d="M220.2 44.6l.5 2.4h-1z" fill-rule="evenodd"/>
<path d="M219.7 242h1l-.5 2.5z" fill-rule="evenodd"/>
</g>
<!-- layer: Center Mark (ANSI) -->
<g fill="none" stroke="#000" stroke-width=".25">
<path d="M30.8 65.5h6.3M34 62.3v6.4M49.9 79.1l6.2 1.5M51.6 73.5l6 2.2M54.7 66.6l5.6 2.9M57.8 74.7h6.3M58 73.5l5.9 2.4M61 71.6v6.3M66.7 75.2l5.7 2.6M72.5 66.1l4.8 4.1M77.5 61l4.1 4.9M103.9 69.4v6.3"/>
<path d="M130.4 61l-4.1 4.9M135.4 66.1l-4.8 4.1M141.2 75.2l-5.8 2.6M143.8 74.7h6.3M146.9 71.6v6.3M149.9 73.5l-5.9 2.4M153.2 66.6l-5.6 2.9M156.3 73.5l-6 2.2M158 79.1l-6.2 1.5M170.8 65.5h6.3M173.9 62.3v6.4M48.3 92.6h6.3"/>
<path d="M83.9 80.9l5.4 3.2M97.5 92.6h.3M100.8 92.6h6.3M103.9 86.2v.1M103.9 89.4v6.3M103.9 98.7v.2M110.1 92.6h.2M124 80.9l-5.5 3.2M153.3 92.6h6.3M30.8 119.6h6.3M34 116.4v6.3M56.1 104.5l-6.2 1.5"/>
<path d="M57.6 109.4l-6 2.2M57.8 110.3h6.3M60.6 116.1l-5.6 3M61 107.2v6.3M63.9 109.1l-5.9 2.5M72.4 107.2l-5.7 2.7M77.3 114.9l-4.8 4.1M81.6 119.2l-4.1 4.9M89.3 101l-5.4 3.1M100.8 112.6h6.3M103.9 109.4v6.3M118.5 101l5.5 3.1"/>
<path d="M126.3 119.2l4.1 4.9M130.6 114.9l4.8 4.1M135.4 107.2l5.8 2.7M143.8 110.3h6.3M144 109.1l5.9 2.5M146.9 107.2v6.3M147.3 116.1l5.5 3M150.3 109.4l6 2.2M151.8 104.5l6.2 1.5M170.8 119.6h6.3M173.9 116.4v6.3M57.8 132.8h6.3"/>
<path d="M61 129.6v6.3M71.2 129.5l-4.1 4.7M78.2 134.6l-3.3 5.4M82.9 135.6h6.4M84.3 137.8l-2.6 5.8M86.1 132.4v6.3M87.4 132.6l-2.5 5.9M89.2 124.1l-2.6 5.7M118.6 135.6h6.3M118.6 124.1l2.7 5.7M120.5 132.6l2.4 5.9M121.7 132.4v6.3"/>
<path d="M123.6 137.8l2.5 5.8M129.7 134.6l3.3 5.4M136.7 129.5l4.1 4.7M143.8 132.8h6.3M146.9 129.6v6.3M43.9 157.1v6.3M46.3 158h6.3M49.5 154.8v6.3M71.8 154.2h6.4M75 151v6.3M91.2 140.2l-1.7 6.2M116.7 140.2l1.7 6.2"/>
<path d="M129.9 154.2h6.3M133 151v6.3M155.3 158h6.3M158.4 154.8v6.3M164 157.1v6.3M40.8 160.3h6.3M160.8 160.3h6.3M53.3 190.2h6.4M56.5 187.1v6.3M61.2 198.1v6.4M146.7 198.1v6.4M148.2 190.2h6.4"/>
<path d="M151.4 187.1v6.3M58 201.3h6.3M143.5 201.3h6.4"/>
</g>
<!-- layer: Centerline (ANSI) -->
<g fill="none" stroke="#000" stroke-width=".25">
<path d="M59.9 63.9a52.5 52.5 0 0 0-7.2 17.3M60.9 74.7a46.5 46.5 0 0 0-3.2 12.9M62.9 70.6l-2 4.1M83.2 60.8a37.9 37.9 0 0 0-16.9 26.8M89.3 78.9a20 20 0 0 0-4.7 8.7M99.4 73.1a20 20 0 0 1 9.9 .2M112.1 74.3l1.8 .9 1.7 1.1M117.9 78.2a20 20 0 0 1 5.4 9.4M124.7 60.8a37.9 37.9 0 0 1 16.8 26.8M145 70.6a46.5 46.5 0 0 1 5.2 17M147.9 63.9a52.5 52.5 0 0 1 7.3 17.3M201.4 65.5h11.4"/>
<path d="M201.4 74.7h11.4M201.4 72.6h11.4M51.5 91.1v2.9M51.6 96.9l.5 4M52.1 84.2l-.5 3.9M57.4 90.5v4M57.7 97.5a46.5 46.5 0 0 0 10 24.2M66 90.5v4M66.3 97.5a37.9 37.9 0 0 0 32.6 32.7M84 90.5l-.1 2 .1 2M84.6 97.5a20 20 0 0 0 5.4 9.3M123.3 97.5a20 20 0 0 1-5.4 9.3"/>
<path d="M123.8 90.6l.1 1.9-.1 2M141.5 97.5a37.9 37.9 0 0 1-32.6 32.7M141.8 90.6v3.9M150.2 97.5a46.5 46.5 0 0 1-3.3 12.8M150.4 90.6v3.9M155.7 84.2l.5 3.9M156.2 97l-.5 3.9M156.4 91.1v2.9M201.4 82.5h11.4M201.4 92.6h11.4M52.7 103.8a52.5 52.5 0 0 0 7.2 17.4M92.3 108.8l1.6 1 1.8 .9"/>
<path d="M98.5 111.8a20 20 0 0 0 10.8 0M115.6 108.8l-1.7 1-1.8 .9M146.9 110.3a46.5 46.5 0 0 1-6.8 11.4M155.2 103.9a52.5 52.5 0 0 1-7.3 17.3M201.4 119.6h11.4M201.4 110.3h11.4M201.4 102.5h11.4M201.4 112.6h11.4M61.6 123.6l2.5 3.1M66.1 129a52.5 52.5 0 0 0 28.9 15.3M69.6 124l2.9 2.8M74.7 128.8a46.5 46.5 0 0 0 7.3 4.8"/>
<path d="M82 133.6a46.5 46.5 0 0 0 16.9 5.2M101.9 139h4M101.9 130.4h4M117.4 137a46.5 46.5 0 0 1-8.5 1.8M133.1 128.8a46.5 46.5 0 0 1-15.7 8.2M138.2 124l-2.8 2.8M141.7 129a52.5 52.5 0 0 1-32.8 15.8M146.2 123.6l-2.5 3.1M201.4 132.8h11.4M201.4 135.6h11.4M95 144.3l3.9 .5M101.9 145h4"/>
<path d="M201.4 154.2h11.4M201.4 158h11.4M201.4 160.3h11.4M201.4 190.2h11.4M201.4 201.3h11.4"/>
</g>
<g font-size="6.3">
<text x="91.1" y="255.6">Top View</text>
<text x="193.7" y="255.8">Side View</text>
</g>
<g font-size="5.5">
<text x="281.7" y="111">- All holes and slots are thru</text>
<text x="281.7" y="117.5">- Material: 5 mm Acrylic</text>
<text x="281.7" y="124.1">- Laser Cut</text>
<text x="281.7" y="130.7">- Qty. per assembly: 1</text>
</g>
<g font-size="4.2">
<text x="33.8" y="9.6">6</text>
<text x="103.9" y="9.6">5</text>
<text x="173.9" y="9.6">4</text>
<text x="243.8" y="9.6">3</text>
<text x="313.9" y="9.6">2</text>
<text x="383.9" y="9.6">1</text>
<text x="97.6" y="35.4">160.00</text>
<text x="6.7" y="38.7">D</text>
<text x="230.9" y="40.4">5.00</text>
<text x="410.5" y="38.7">D</text>
<text x="6.8" y="113">C</text>
<text x="410.7" y="113">C</text>
<text x="221.7" y="150.9" transform="rotate(-90 221.7 150.9)">200.00</text>
<text x="6.9" y="187.2">B</text>
<text x="410.7" y="187.2">B</text>
<text x="314" y="224.1">PARTS LIST</text>
<text x="252.7" y="229.9">ITEM</text>
<text x="283.6" y="229.9">QTY</text>
<text x="313.8" y="229.9">PART NUMBER</text>
<text x="369.4" y="229.9">DESCRIPTION</text>
<text x="256.3" y="235.6">1</text>
<text x="286.4" y="235.6">1</text>
<text x="300.9" y="235.7">MCR2_1000_002_2_5mm</text>
<text x="355.9" y="235.6">Bottom Base</text>
<text x="300" y="253">MCR2_1000_002_2_5mm</text>
<text x="6.8" y="261.4">A</text>
<text x="410.7" y="261.4">A</text>
<text x="301" y="265.2">MCR2_1000_002_2_5mm</text>
<text x="320.5" y="276.3">A3</text>
<text x="33.8" y="290.5">6</text>
<text x="103.9" y="290.5">5</text>
<text x="173.9" y="290.5">4</text>
<text x="243.8" y="290.5">3</text>
<text x="313.9" y="290.5">2</text>
<text x="383.9" y="290.5">1</text>
</g>
<text font-size="3.5" x="302.9" y="285">1 OF 1</text>
<g font-size="2.7">
<text x="232.5" y="242.9">Manchester Robotics</text>
<text x="287.2" y="242.6">MM</text>
<text x="305.9" y="242.5">1 : 1</text>
<text x="326" y="242.6">Generic</text>
<text x="345.9" y="242.6">WorkInProgress</text>
</g>
<g font-size="2.3">
<text x="265.1" y="242.2">9/2/2021</text>
<text x="265.2" y="250">6/12/2021</text>
</g>
<g font-size="2">
<text x="230" y="238.6">DRAW:</text>
<text x="260" y="238.6">DATE</text>
<text x="280" y="238.6">DIM:</text>
<text x="299.1" y="238.6">SCALE:</text>
<text x="318.1" y="238.6">MATERIAL:</text>
<text x="343" y="238.6">STATUS:</text>
<text x="373.4" y="245.9">UNLESS OTHERWISE SPECIFIED:</text>
<text x="382.5" y="242.5">TOLERANCES</text>
<text x="230" y="246.6">ENG:</text>
<text x="260" y="246.6">DATE</text>
<text x="280" y="246.6">TITLE / DESC:</text>
<text x="230" y="254.6">APPROVED</text>
<text x="230" y="257">BY:</text>
<text x="260" y="254.6">DATE</text>
<text x="375.3" y="256.1">TWO PLACES (X.XX) = ±0.20</text>
<text x="376.8" y="252.7">ONE PLACE (X.X) = ±0.50</text>
<text x="230" y="262.6">MANFR:</text>
<text x="260" y="262.6">DATE</text>
<text x="280" y="258.6">PART NUMBER:</text>
<text x="377.8" y="259.5">THREE PLACES = ±0.10</text>
<text x="381.1" y="262.9">ANGULAR = ±1°</text>
<text x="280" y="270.6">REV:</text>
<text x="308.6" y="270.6">SIZE:</text>
<text x="280" y="280.6">SHEET:</text>
</g>
<g font-size="1.6">
<text x="248.9" y="274.8">THE INFORMATION CONTAINED IN THIS</text>
<text x="251.1" y="270.9">PROPRIETARY AND CONFIDENTIAL</text>
<text x="249.9" y="276.8">DRAWING IS THE SOLE PROPERTY OF</text>
<text x="251" y="278.8">MANCHESTER ROBOTICS LTD. ANY</text>
<text x="251.4" y="280.8">REPRODUCTION IN PART OR AS A</text>
<text x="248.5" y="284.7">PERMISSION OF MANCHESTER ROBOTICS</text>
<text x="251.8" y="282.8">WHOLE WITHOUT THE WRITTEN</text>
<text x="256.3" y="286.7">LTD. IS PROHIBITED</text>
</g>
<text font-size="1.3" x="230" y="270.1">THIRD ANGLE PROJECTION:</text>
</svg>
